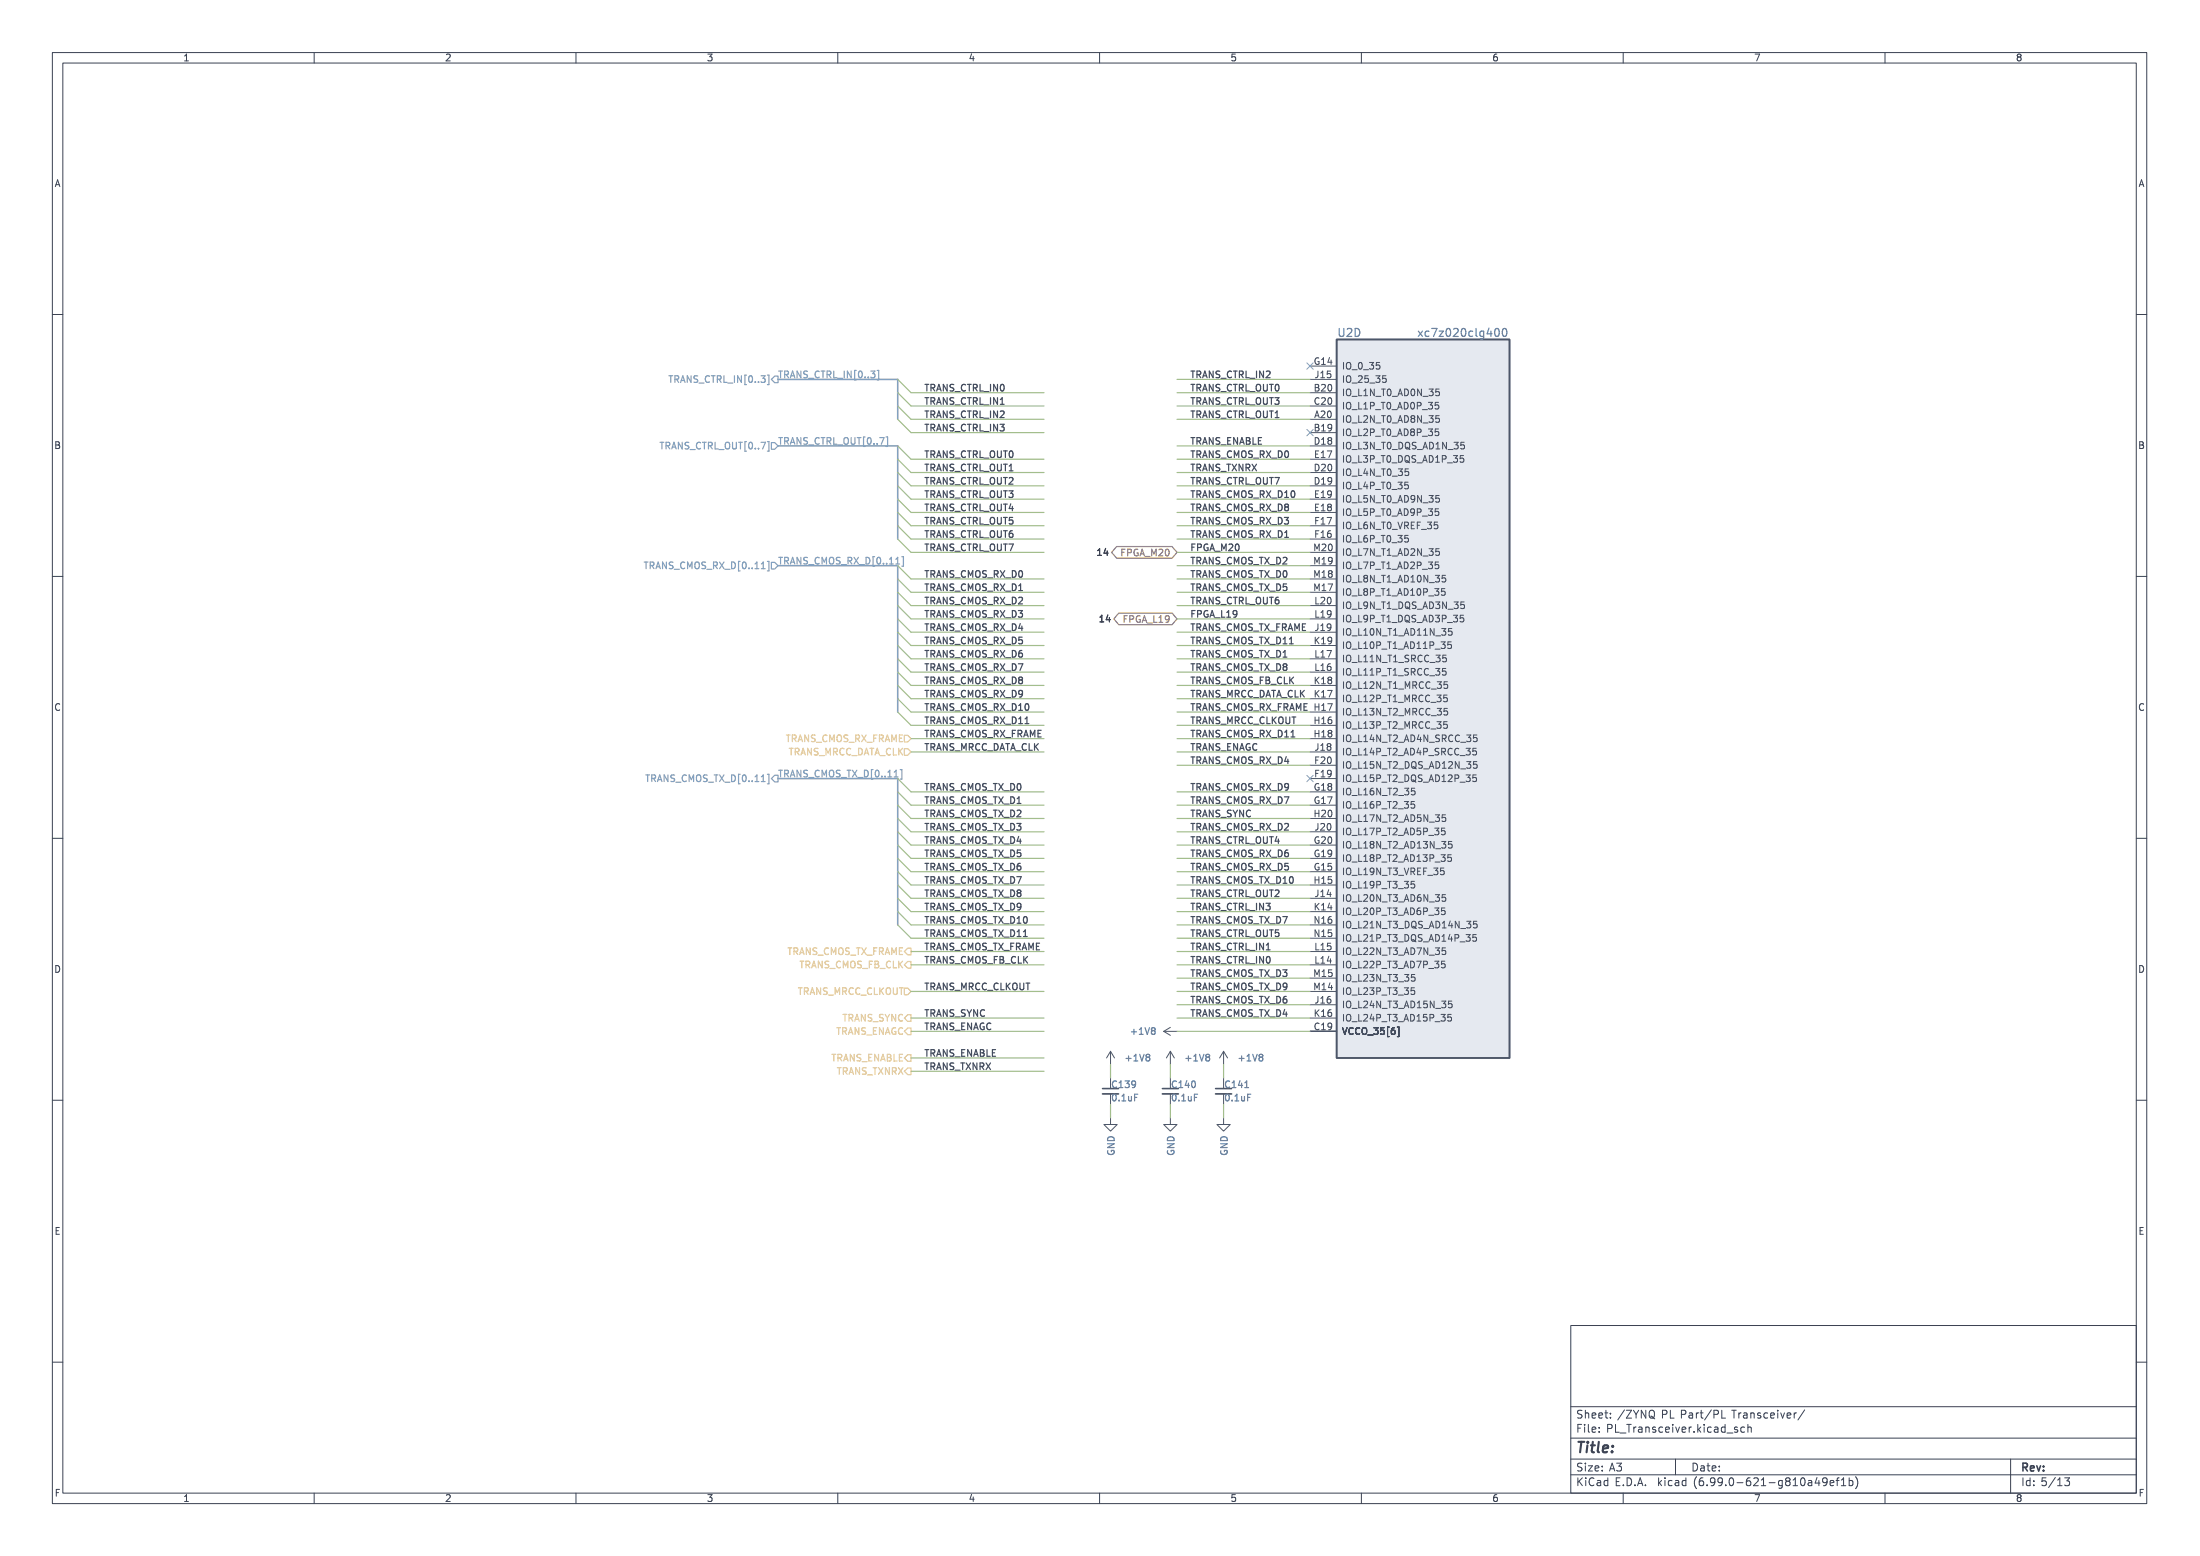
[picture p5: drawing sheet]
<svg xmlns="http://www.w3.org/2000/svg" width="420mm" height="297mm" viewBox="0 0 420 297" stroke-linecap="round" stroke-linejoin="round" font-family="sans-serif">
<g fill="none" stroke="#3b4252" stroke-width=".19">
<path d="M10 10h400v277h-400zM12 12h396v273h-396zM60 10v2M110 10v2M160 10v2M210 10v2M260 10v2M310 10v2M360 10v2M10 60h2M408 60h2M10 110h2"/>
<path d="M408 110h2M10 160h2M408 160h2M10 210h2M408 210h2M300 253h108v32h-108zM10 260h2M300 278.5h108M300 274.5h108M300 268.5h108M308.7 279.3h1l-.5 .6M309.4 279.9l.3 .3v.3l-.3 .3"/>
<path d="M320 278.5v3M329.8 273.6h1.2M331.8 272.5l-.3-.1-.3 .2 .1 .2 .5 .2v.3h-.6M333.2 272.5l-.5-.1-.2 .3 .1 .6h.6M333.8 272.6l.2-.2 .4 .1 .1 .9M333.8 271.9v1.5M337.4 269.7l.2 .1M337.6 270.6l-.2 .1M338.2 270.2l.7-.1-.1-.3-.4-.1-.2 .2v.7h.6M339.5 269.2v.2M339.5 269.7v1M340.1 269.7l.3 1 .4-1"/>
<path d="M341.3 270.2l.7-.1-.1-.3-.4-.1-.2 .2 .1 .7h.5M342.7 269.7v1M343.1 269.7l-.3 .1-.1 .2M344.7 269.1l-1.3 2M384 278.5v6.5M408 260h2M60 285v2M110 285v2M160 285v2M210 285v2M260 285v2M300 281.5h108"/>
<path d="M310 285v2M345.4 282.7h.5l.1 .9M346 283h-.5a.29 .29 0 0 0-.2 .3 .29 .29 0 0 0 .2 .3l.5-.1M347 282l-.3 1.1h.9M347.4 282.6v1M348.9 282.8l-.2 .2h-.5l-.1-.2 .1-.6 .5-.1 .2 .2a.99 .99 0 0 1-.4 1.3h-.3M349.5 283.1l.7-.1v-.3l-.5-.1-.2 .2 .1 .7h.6M350.7 282.6h.5M351.2 282.1l-.3 .2v1.3M351.7 283.6h.8M351.7 282.5l.4-.4v1.5M353.2 282.7l.4-.1 .3 .3-.2 .6h-.5"/>
<path d="M353.2 282.1v1.5M354.4 281.9a1.73 1.73 0 0 1 0 2.3M360 285v2M393 283.6h.8M394.3 282.1h.9l-.5 .6 .5 .1v.7l-.2 .1-.7-.1"/>
</g>
<g fill="none" stroke="#4c566a" stroke-width=".19">
<path d="M250.2 75h5.1M250.2 77.5h5.1M250.2 69.9h5.1M250.2 72.4h5.1M250.2 80h5.1M250.2 82.6h5.1M250.2 85.1h5.1M250.2 92.7h5.1M250.2 90.2h5.1M250.2 87.7h5.1M250.2 97.8h5.1M250.2 95.3h5.1"/>
<path d="M250.2 102.9h5.1M250.2 100.4h5.1M250.2 118.1h5.1M250.2 115.6h5.1M250.2 113.1h5.1M250.2 110.5h5.1M250.2 108h5.1M250.2 105.4h5.1M250.2 138.5h5.1M250.2 135.9h5.1M250.2 120.7h5.1M250.2 133.4h5.1"/>
<path d="M250.2 130.8h5.1M250.2 123.2h5.1M250.2 128.3h5.1M250.2 125.8h5.1M250.2 148.6h5.1M250.2 146.1h5.1M250.2 153.7h5.1M250.2 151.2h5.1M250.2 141h5.1M250.2 156.2h5.1M250.2 143.5h5.1M250.2 158.8h5.1"/>
<path d="M250.2 166.4h5.1M250.2 163.9h5.1M250.2 161.3h5.1M250.2 168.9h5.1M250.2 171.5h5.1M250.2 174h5.1M250.2 179.1h5.1M250.2 176.6h5.1M222.2 196.9h2.6M222.2 196.9l1.3 .7M223.5 196.1l-1.3 .8M250.2 196.9h5.1"/>
<path d="M250.2 191.8h5.1M250.2 194.3h5.1M250.2 184.2h5.1M250.2 181.6h5.1M250.2 189.3h5.1M250.2 186.7h5.1M212.1 213.4v1.3h1.3l-1.3 1.2-1.3-1.2h1.3M212.1 200.7l-.8 1.3M212.1 200.7v2.5M212.1 200.7l.8 1.3M223.5 213.4v1.3h1.3l-1.3 1.2-1.3-1.2h1.3M223.5 200.7l-.7 1.3"/>
<path d="M223.5 200.7v2.5M223.5 200.7l.8 1.3M233.7 213.4v1.3h1.2l-1.2 1.2-1.3-1.2h1.3M233.7 200.7l-.8 1.3M233.7 200.7v2.5M233.7 200.7l.7 1.3"/>
</g>
<path d="M210.6 208.8h3M222 208.8h3M232.2 208.8h3" fill="none" stroke="#4c566a" stroke-width=".33"/>
<path d="M255.3 64.8h33v137.2h-33zM210.6 207.8h3M222 207.8h3M232.2 207.8h3" fill="none" stroke="#4c566a" stroke-width=".3"/>
<path d="M255.3 64.8h33v137.2h-33z" fill="#e5e9f0" stroke="#e5e9f0" stroke-width=".19"/>
<g fill="none" stroke="#434c5e" stroke-width=".19">
<path d="M264.1 71.7h.6M264.5 72.2l.3 .3v.3l-.3 .2M274.1 76.8h.6M274.2 79.4h.7M274.2 77.3h.3l.3 .2-.1 .5-.5 .1M274.2 74.3h.7M274.4 79.8h.3l.2 .3v.4l-.5 .1M274.4 74.8h.3l.2 .2v.4l-.5 .1M268.3 92.1h.6M268.4 89.5h.6M268.7 92.5l.3 .3v.3l-.3 .2M268.8 90l.2 .2v.3l-.2 .3"/>
<path d="M274.1 81.9h.6M274.1 97.1h.6M274.2 82.4h.3l.3 .2-.1 .4-.5 .2M274.2 97.6h.3l.3 .3-.1 .4-.5 .1M274.2 94.6h.7M274.4 95.1h.3l.2 .2v.4l-.5 .2M278.9 87h.6M279 84.4h.6M279 87.5h.3l.3 .2-.1 .4-.5 .1M279.1 84.9h.3l.3 .3-.1 .4-.5 .1M268.3 102.2h.6M268.7 102.7l.3 .2v.3l-.3 .3"/>
<path d="M274.1 107.3h.6M274.2 107.8h.3l.3 .2-.1 .4-.5 .2M274.2 104.8h.7M274.4 105.2h.3l.2 .3v.4l-.5 .1M275.3 112.9h.5l.2 .2-.1 .5h-.6M275.3 112.4h.6M275.5 109.8h.6M275.6 110.3h.3l.2 .3-.1 .4-.4 .1M277.3 120h-.6l-.1 .6 .2-.1h.4l.1 .2v.4l-.2 .2-.5-.2M278.9 117.5h.6M279 117.9h.3l.3 .3-.1 .4-.5 .1M279 114.9h.6"/>
<path d="M279.1 115.4h.3l.3 .2-.1 .5-.5 .1M275.5 127.6h.6M275.6 125.1h.6M275.6 128.1h.3l.3 .2-.1 .5-.5 .1M275.7 125.6h.3l.2 .2v.4l-.5 .1M275.8 137.8h.6M275.8 132.7h.6M275.8 135.2h.6M275.8 130.2h.6M275.9 138.3h.3l.2 .2v.4l-.5 .1M275.9 133.2h.3l.2 .2v.4l-.5 .2M275.9 135.7h.3l.3 .3-.1 .4-.5 .1"/>
<path d="M275.9 130.6h.3l.3 .3-.1 .5h-.5M277.1 122.5h-.6v.6l.2-.1 .4 .1 .1 .2-.1 .4-.1 .1-.5-.1M269.5 153h.6M269.6 150.5h.6M269.7 153.5h.3l.2 .2-.1 .5-.4 .1M269.7 151h.3l.3 .2-.1 .4-.5 .1M275.3 158.1h.6M275.3 158.6h.5l.2 .2-.1 .5h-.6M275.5 155.6h.6M275.6 156h.3l.2 .3-.1 .5h-.4M281.3 143.4l.4-.1 .3 .3-.1 .5h-.6M281.3 142.9h.6"/>
<path d="M281.4 140.3h.6M281.6 140.8h.3l.2 .2-.1 .5-.4 .1M281.9 147.9h-.6v.6l.1-.1 .5 .1 .1 .2-.1 .4-.2 .1-.4-.1M282 145.4h-.6v.6l.2-.1h.4l.1 .2-.1 .4-.1 .2-.5-.2M269.5 168.3h.6M269.7 168.7h.3l.2 .3-.1 .4-.4 .1M275.2 165.7h.6M275.3 173.9l.5-.1 .2 .3-.1 .4h-.6M275.3 173.3h.6M275.5 170.8h.6M275.6 166.2l.2 .2v.3l-.2 .3M275.6 171.3h.3l.2 .2-.1 .5-.4 .1"/>
<path d="M277.1 163.2h-.6v.6l.2-.1h.4l.1 .2-.1 .4-.1 .1-.5-.1M277.3 160.6h-.6l-.1 .6 .2-.1 .4 .1 .1 .2v.4l-.2 .1-.5-.1M281.9 178.4h-.6v.6l.1-.1 .5 .1 .1 .1-.1 .5-.2 .1-.4-.1M282 175.9h-.6v.6l.2-.1h.4l.1 .2-.1 .4-.1 .1-.5-.1M266.9 196.1h.3v1.8h-.3M269.5 188.6h.6M269.6 186h.6M269.7 189.1h.3l.2 .2-.1 .4-.4 .1M269.7 186.5h.3l.3 .3-.1 .4-.5 .1M275.3 184h.5l.2 .2-.1 .5h-.6M275.3 183.5h.6M275.5 181h.6"/>
<path d="M275.6 181.4h.3l.2 .3-.1 .5h-.4M277.1 193.7h-.6v.6l.2-.2 .4 .1 .1 .2-.1 .4-.1 .1-.5-.1M277.3 191.1h-.6l-.1 .6 .2-.1 .4 .1 .1 .1v.5l-.2 .1-.5-.1"/>
</g>
<path d="M270.9 63.2l.8 1M271.7 63.2l-.8 1M287.1 62.8l.2-.1a.81 .81 0 0 1 .5 .8 .81 .81 0 0 1-.5 .7l-.2-.1-.2-.5z" fill="none" stroke="#5e81ac" stroke-width=".23"/>
<path d="M172.7 142.9h.7l.6 .6-.6 .7h-.7zM172.7 140.4h.7l.6 .6-.6 .6h-.7zM172.7 188.6h.7l.6 .7-.6 .6h-.7zM173.4 183.6h.6v1.2h-.6l-.7-.6zM173.4 193.7h.6v1.3h-.6l-.7-.7zM173.4 196.3h.6v1.2h-.6l-.7-.6zM173.4 181h.6v1.3h-.6l-.7-.7zM173.4 201.3h.6v1.3h-.6l-.7-.6zM173.4 203.9h.6v1.2h-.6l-.7-.6z" fill="none" stroke="#ebcb8b" stroke-width=".23"/>
<path d="M127.7 71.7h.8M148 71.8h.6v1.3h-.6l-.7-.7zM167.5 70.7h.3v1.8h-.3M147.3 84.5h.7l.6 .6-.6 .7h-.7zM169.2 83.4h.3v1.8h-.3M123 107.3h.8M123.4 107.3v1.3M147.3 107.4h.7l.6 .6-.6 .6h-.7zM172.2 106.3h.3v1.8h-.3M123.3 147.9h.8M148 148h.6v1.3h-.6l-.7-.7zM171.9 146.9h.3v1.8h-.3" fill="none" stroke="#81a1c1" stroke-width=".23"/>
<path d="M213.3 104.3h10.5l1 1.1-1 1.2h-10.5l-1-1.2zM213.7 117h10.1l1 1.1-1 1.2h-10.1l-1-1.2z" fill="none" stroke="#bf616a" stroke-width=".23"/>
<path d="M148.6 72.4h22.8v7.6M148.6 85.1h22.8v17.8M148.6 108h22.8v27.9M148.6 148.6h22.8v28" fill="none" stroke="#81a1c1" stroke-width=".3"/>
<g fill="none" stroke="#a3be8c" stroke-width=".23">
<path d="M171.4 72.4l2.6 2.6h25.4M171.4 75l2.6 2.5h25.4M171.4 77.5l2.6 2.5h25.4M224.8 75h25.4M224.8 77.5h25.4M224.8 72.4h25.4M171.4 90.2l2.6 2.5h25.4M171.4 97.8l2.6 2.6h25.4M171.4 95.3l2.6 2.5h25.4M171.4 92.7l2.6 2.6h25.4M171.4 87.7l2.6 2.5h25.4M171.4 80l2.6 2.6h25.4"/>
<path d="M171.4 85.1l2.6 2.6h25.4M224.8 92.7h25.4M224.8 97.8h25.4M224.8 95.3h25.4M224.8 90.2h25.4M224.8 87.7h25.4M224.8 80h25.4M224.8 85.1h25.4M171.4 108l2.6 2.5h25.4M171.4 113.1l2.6 2.5h25.4M171.4 115.6l2.6 2.5h25.4M171.4 102.9l2.6 2.5h25.4"/>
<path d="M171.4 100.4l2.6 2.5h25.4M171.4 118.1l2.6 2.6h25.4M171.4 110.5l2.6 2.6h25.4M224.8 110.5h25.4M224.8 115.6h25.4M224.8 118.1h25.4M224.8 100.4h25.4M224.8 105.4h25.4M224.8 102.9h25.4M224.8 113.1h25.4M224.8 108h25.4M171.4 133.4l2.6 2.5h25.4"/>
<path d="M171.4 130.8l2.6 2.6h25.4M171.4 128.3l2.6 2.5h25.4M171.4 135.9l2.6 2.6h25.4M171.4 120.7l2.6 2.5h25.4M171.4 123.2l2.6 2.6h25.4M171.4 125.8l2.6 2.5h25.4M224.8 135.9h25.4M224.8 133.4h25.4M224.8 130.8h25.4M224.8 138.5h25.4M224.8 120.7h25.4M224.8 123.2h25.4"/>
<path d="M224.8 125.8h25.4M224.8 128.3h25.4M171.4 156.2l2.6 2.6h25.4M171.4 151.2l2.6 2.5h25.4M171.4 153.7l2.6 2.5h25.4M171.4 158.8l2.6 2.5h25.4M171.4 148.6l2.6 2.6h25.4M174 143.5h25.4M174 141h25.4M224.8 158.8h25.4M224.8 153.7h25.4M224.8 156.2h25.4"/>
<path d="M224.8 151.2h25.4M224.8 143.5h25.4M224.8 141h25.4M224.8 146.1h25.4M171.4 161.3l2.6 2.6h25.4M171.4 163.9l2.6 2.5h25.4M171.4 171.5l2.6 2.5h25.4M171.4 168.9l2.6 2.6h25.4M171.4 166.4l2.6 2.5h25.4M171.4 176.6l2.6 2.5h25.4M171.4 174l2.6 2.6h25.4M224.8 163.9h25.4"/>
<path d="M224.8 161.3h25.4M224.8 166.4h25.4M224.8 174h25.4M224.8 171.5h25.4M224.8 168.9h25.4M224.8 179.1h25.4M224.8 176.6h25.4M174 196.9h25.4M174 181.6h25.4M174 184.2h25.4M174 194.3h25.4M174 189.3h25.4"/>
<path d="M224.8 196.9h25.4M224.8 181.6h25.4M224.8 184.2h25.4M224.8 194.3h25.4M224.8 191.8h25.4M224.8 186.7h25.4M224.8 189.3h25.4M174 204.5h25.4M174 202h25.4M212.1 203.2v2.6M212.1 210.9v2.5M223.5 203.2v2.6"/>
<path d="M223.5 210.9v2.5M233.7 203.2v2.6M233.7 210.9v2.5"/>
</g>
<path d="M249.6 69.3l1.2 1.2M250.8 69.3l-1.2 1.2M249.6 82l1.2 1.2M250.8 82l-1.2 1.2M249.6 148l1.2 1.2M250.8 148l-1.2 1.2" fill="none" stroke="#81a1c1" stroke-width=".19"/>
<text font-size="2.8" fill="#3b4252" x="301" y="277.3">Title:</text>
<g font-size="2.1" fill="#5e81ac">
<text x="255.6" y="64.3">U2D</text>
<text x="272" y="64.3">xc7z020clg400</text>
</g>
<g font-size="2.1" fill="#3b4252">
<text x="301" y="273.5">File: PL_Transceiver.kicad_sch</text>
<text x="301" y="270.8">Sheet: /ZYNQ PL Part/PL Transceiver/</text>
<text x="301" y="280.9">Size: A3</text>
<text x="323" y="280.9">Date:</text>
<text x="386" y="280.9">Rev:</text>
<text x="301" y="283.7">KiCad E.D.A. kicad (6.99.0-621-g810a49ef1b)</text>
<text x="386" y="283.7">Id: 5/13</text>
</g>
<g font-size="1.8" fill="#3b4252">
<text x="35" y="11.7">1</text>
<text x="85" y="11.7">2</text>
<text x="135" y="11.7">3</text>
<text x="185" y="11.7">4</text>
<text x="235" y="11.7">5</text>
<text x="285" y="11.7">6</text>
<text x="335" y="11.7">7</text>
<text x="385" y="11.7">8</text>
<text x="10.3" y="35.7">A</text>
<text x="408.3" y="35.7">A</text>
<text x="10.3" y="85.7">B</text>
<text x="408.3" y="85.7">B</text>
<text x="10.3" y="135.7">C</text>
<text x="408.3" y="135.7">C</text>
<text x="10.3" y="185.7">D</text>
<text x="408.3" y="185.7">D</text>
<text x="10.4" y="235.7">E</text>
<text x="408.4" y="235.7">E</text>
<text x="10.4" y="285.7">F</text>
<text x="35" y="286.7">1</text>
<text x="85" y="286.7">2</text>
<text x="135" y="286.7">3</text>
<text x="185" y="286.7">4</text>
<text x="235" y="286.7">5</text>
<text x="285" y="286.7">6</text>
<text x="335" y="286.7">7</text>
<text x="385" y="286.7">8</text>
<text x="408.4" y="285.7">F</text>
</g>
<g font-size="1.8" fill="#434c5e">
<text x="251.1" y="69.6">G14</text>
<text x="256.3" y="70.5">IO_0_35</text>
<text x="176.5" y="74.7">TRANS_CTRL_IN0</text>
<text x="176.5" y="77.2">TRANS_CTRL_IN1</text>
<text x="227.3" y="74.7">TRANS_CTRL_OUT0</text>
<text x="227.3" y="72.2">TRANS_CTRL_IN2</text>
<text x="227.3" y="77.2">TRANS_CTRL_OUT3</text>
<text x="251.1" y="74.7">B20</text>
<text x="251.1" y="77.3">C20</text>
<text x="251.3" y="72.2">J15</text>
<text x="256.3" y="75.6">IO_L1N_T0_AD0N_35</text>
<text x="256.3" y="73.1">IO_25_35</text>
<text x="176.5" y="79.8">TRANS_CTRL_IN2</text>
<text x="176.5" y="82.3">TRANS_CTRL_IN3</text>
<text x="227.3" y="79.8">TRANS_CTRL_OUT1</text>
<text x="251.1" y="79.8">A20</text>
<text x="251.1" y="82.3">B19</text>
<text x="256.3" y="80.7">IO_L2N_T0_AD8N_35</text>
<text x="256.3" y="83.2">IO_L2P_T0_AD8P_35</text>
<text x="256.3" y="78.1">IO_L1P_T0_AD0P_35</text>
<text x="176.5" y="87.4">TRANS_CTRL_OUT0</text>
<text x="176.5" y="89.9">TRANS_CTRL_OUT1</text>
<text x="227.3" y="84.9">TRANS_ENABLE</text>
<text x="227.3" y="89.9">TRANS_TXNRX</text>
<text x="227.3" y="87.4">TRANS_CMOS_RX_D0</text>
<text x="251.1" y="84.9">D18</text>
<text x="251.1" y="90">D20</text>
<text x="251.2" y="87.4">E17</text>
<text x="256.3" y="85.8">IO_L3N_T0_DQS_AD1N_35</text>
<text x="256.3" y="88.3">IO_L3P_T0_DQS_AD1P_35</text>
<text x="176.5" y="92.5">TRANS_CTRL_OUT2</text>
<text x="176.5" y="95">TRANS_CTRL_OUT3</text>
<text x="227.3" y="95">TRANS_CMOS_RX_D10</text>
<text x="227.3" y="92.5">TRANS_CTRL_OUT7</text>
<text x="251.1" y="92.5">D19</text>
<text x="251.2" y="95">E19</text>
<text x="256.3" y="93.4">IO_L4P_T0_35</text>
<text x="256.3" y="90.8">IO_L4N_T0_35</text>
<text x="256.3" y="95.9">IO_L5N_T0_AD9N_35</text>
<text x="176.5" y="97.6">TRANS_CTRL_OUT4</text>
<text x="176.5" y="100.1">TRANS_CTRL_OUT5</text>
<text x="227.3" y="100.1">TRANS_CMOS_RX_D3</text>
<text x="227.3" y="97.6">TRANS_CMOS_RX_D8</text>
<text x="251.2" y="97.6">E18</text>
<text x="251.2" y="100.1">F17</text>
<text x="256.3" y="98.5">IO_L5P_T0_AD9P_35</text>
<text x="256.3" y="101">IO_L6N_T0_VREF_35</text>
<text x="176.5" y="102.6">TRANS_CTRL_OUT6</text>
<text x="176.5" y="105.2">TRANS_CTRL_OUT7</text>
<text x="227.3" y="102.6">TRANS_CMOS_RX_D1</text>
<text x="227.3" y="107.7">TRANS_CMOS_TX_D2</text>
<text x="227.3" y="105.2">FPGA_M20</text>
<text x="251" y="107.7">M19</text>
<text x="251" y="105.2">M20</text>
<text x="251.2" y="102.7">F16</text>
<text x="256.3" y="103.5">IO_L6P_T0_35</text>
<text x="256.3" y="106.1">IO_L7N_T1_AD2N_35</text>
<text x="176.5" y="112.8">TRANS_CMOS_RX_D1</text>
<text x="176.5" y="110.3">TRANS_CMOS_RX_D0</text>
<text x="227.3" y="110.3">TRANS_CMOS_TX_D0</text>
<text x="227.3" y="112.8">TRANS_CMOS_TX_D5</text>
<text x="251" y="112.8">M17</text>
<text x="251" y="110.3">M18</text>
<text x="256.3" y="113.7">IO_L8P_T1_AD10P_35</text>
<text x="256.3" y="111.2">IO_L8N_T1_AD10N_35</text>
<text x="256.3" y="108.6">IO_L7P_T1_AD2P_35</text>
<text x="176.5" y="115.3">TRANS_CMOS_RX_D2</text>
<text x="176.5" y="117.9">TRANS_CMOS_RX_D3</text>
<text x="227.3" y="117.9">FPGA_L19</text>
<text x="227.3" y="115.3">TRANS_CTRL_OUT6</text>
<text x="251.2" y="117.9">L19</text>
<text x="251.2" y="115.4">L20</text>
<text x="256.3" y="118.8">IO_L9P_T1_DQS_AD3P_35</text>
<text x="256.3" y="116.2">IO_L9N_T1_DQS_AD3N_35</text>
<text x="176.5" y="125.5">TRANS_CMOS_RX_D6</text>
<text x="176.5" y="123">TRANS_CMOS_RX_D5</text>
<text x="176.5" y="120.4">TRANS_CMOS_RX_D4</text>
<text x="227.3" y="120.4">TRANS_CMOS_TX_FRAME J19</text>
<text x="227.3" y="123">TRANS_CMOS_TX_D11</text>
<text x="227.3" y="125.5">TRANS_CMOS_TX_D1</text>
<text x="251.1" y="123">K19</text>
<text x="251.2" y="125.5">L17</text>
<text x="256.3" y="121.3">IO_L10N_T1_AD11N_35</text>
<text x="256.3" y="123.9">IO_L10P_T1_AD11P_35</text>
<text x="176.5" y="128">TRANS_CMOS_RX_D7</text>
<text x="176.5" y="130.6">TRANS_CMOS_RX_D8</text>
<text x="227.3" y="128">TRANS_CMOS_TX_D8</text>
<text x="227.3" y="130.6">TRANS_CMOS_FB_CLK</text>
<text x="251.1" y="130.6">K18</text>
<text x="251.2" y="128.1">L16</text>
<text x="256.3" y="131.5">IO_L12N_T1_MRCC_35</text>
<text x="256.3" y="128.9">IO_L11P_T1_SRCC_35</text>
<text x="256.3" y="126.4">IO_L11N_T1_SRCC_35</text>
<text x="176.5" y="133.1">TRANS_CMOS_RX_D9</text>
<text x="176.5" y="135.7">TRANS_CMOS_RX_D10</text>
<text x="227.3" y="133.1">TRANS_MRCC_DATA_CLK</text>
<text x="227.3" y="135.7">TRANS_CMOS_RX_FRAME H17</text>
<text x="251.1" y="133.1">K17</text>
<text x="256.3" y="136.6">IO_L13N_T2_MRCC_35</text>
<text x="256.3" y="134">IO_L12P_T1_MRCC_35</text>
<text x="176.5" y="140.7">TRANS_CMOS_RX_FRAME</text>
<text x="176.5" y="143.3">TRANS_MRCC_DATA_CLK</text>
<text x="176.5" y="138.2">TRANS_CMOS_RX_D11</text>
<text x="227.3" y="140.7">TRANS_CMOS_RX_D11</text>
<text x="227.3" y="143.3">TRANS_ENAGC</text>
<text x="227.3" y="138.2">TRANS_MRCC_CLKOUT</text>
<text x="251.1" y="138.2">H16</text>
<text x="251.1" y="140.8">H18</text>
<text x="251.3" y="143.3">J18</text>
<text x="256.3" y="139.1">IO_L13P_T2_MRCC_35</text>
<text x="256.3" y="141.6">IO_L14N_T2_AD4N_SRCC_35</text>
<text x="227.3" y="145.8">TRANS_CMOS_RX_D4</text>
<text x="251.2" y="148.4">F19</text>
<text x="251.2" y="145.8">F20</text>
<text x="256.3" y="149.3">IO_L15P_T2_DQS_AD12P_35</text>
<text x="256.3" y="146.7">IO_L15N_T2_DQS_AD12N_35</text>
<text x="256.3" y="144.2">IO_L14P_T2_AD4P_SRCC_35</text>
<text x="176.5" y="150.9">TRANS_CMOS_TX_D0</text>
<text x="176.5" y="156">TRANS_CMOS_TX_D2</text>
<text x="176.5" y="153.4">TRANS_CMOS_TX_D1</text>
<text x="227.3" y="153.4">TRANS_CMOS_RX_D7</text>
<text x="227.3" y="156">TRANS_SYNC</text>
<text x="227.3" y="150.9">TRANS_CMOS_RX_D9</text>
<text x="251.1" y="153.5">G17</text>
<text x="251.1" y="150.9">G18</text>
<text x="251.1" y="156">H20</text>
<text x="256.3" y="154.3">IO_L16P_T2_35</text>
<text x="256.3" y="151.8">IO_L16N_T2_35</text>
<text x="176.5" y="161.1">TRANS_CMOS_TX_D4</text>
<text x="176.5" y="158.5">TRANS_CMOS_TX_D3</text>
<text x="227.3" y="161.1">TRANS_CTRL_OUT4</text>
<text x="227.3" y="158.5">TRANS_CMOS_RX_D2</text>
<text x="251.1" y="161.1">G20</text>
<text x="251.3" y="158.5">J20</text>
<text x="256.3" y="162">IO_L18N_T2_AD13N_35</text>
<text x="256.3" y="156.9">IO_L17N_T2_AD5N_35</text>
<text x="256.3" y="159.4">IO_L17P_T2_AD5P_35</text>
<text x="176.5" y="166.1">TRANS_CMOS_TX_D6</text>
<text x="176.5" y="163.6">TRANS_CMOS_TX_D5</text>
<text x="227.3" y="163.6">TRANS_CMOS_RX_D6</text>
<text x="227.3" y="166.1">TRANS_CMOS_RX_D5</text>
<text x="251.1" y="166.2">G15</text>
<text x="251.1" y="163.6">G19</text>
<text x="256.3" y="167">IO_L19N_T3_VREF_35</text>
<text x="256.3" y="164.5">IO_L18P_T2_AD13P_35</text>
<text x="176.5" y="168.7">TRANS_CMOS_TX_D7</text>
<text x="176.5" y="171.2">TRANS_CMOS_TX_D8</text>
<text x="176.5" y="173.8">TRANS_CMOS_TX_D9</text>
<text x="227.3" y="173.8">TRANS_CTRL_IN3</text>
<text x="227.3" y="168.7">TRANS_CMOS_TX_D10</text>
<text x="227.3" y="171.2">TRANS_CTRL_OUT2</text>
<text x="251.1" y="168.7">H15</text>
<text x="251.1" y="173.8">K14</text>
<text x="251.3" y="171.2">J14</text>
<text x="256.3" y="169.6">IO_L19P_T3_35</text>
<text x="256.3" y="172.1">IO_L20N_T3_AD6N_35</text>
<text x="176.5" y="178.8">TRANS_CMOS_TX_D11</text>
<text x="176.5" y="176.3">TRANS_CMOS_TX_D10</text>
<text x="227.3" y="176.3">TRANS_CMOS_TX_D7</text>
<text x="227.3" y="178.8">TRANS_CTRL_OUT5</text>
<text x="251.1" y="178.9">N15</text>
<text x="251.1" y="176.3">N16</text>
<text x="256.3" y="174.7">IO_L20P_T3_AD6P_35</text>
<text x="256.3" y="179.7">IO_L21P_T3_DQS_AD14P_35</text>
<text x="256.3" y="177.2">IO_L21N_T3_DQS_AD14N_35</text>
<text x="176.5" y="181.4">TRANS_CMOS_TX_FRAME</text>
<text x="176.5" y="183.9">TRANS_CMOS_FB_CLK</text>
<text x="227.3" y="183.9">TRANS_CTRL_IN0</text>
<text x="227.3" y="181.4">TRANS_CTRL_IN1</text>
<text x="251.2" y="183.9">L14</text>
<text x="251.2" y="181.4">L15</text>
<text x="256.3" y="184.8">IO_L22P_T3_AD7P_35</text>
<text x="256.3" y="182.3">IO_L22N_T3_AD7N_35</text>
<text x="176.5" y="189">TRANS_MRCC_CLKOUT</text>
<text x="227.3" y="191.5">TRANS_CMOS_TX_D6</text>
<text x="227.3" y="186.5">TRANS_CMOS_TX_D3</text>
<text x="227.3" y="189">TRANS_CMOS_TX_D9</text>
<text x="251" y="189">M14</text>
<text x="251" y="186.5">M15</text>
<text x="251.3" y="191.6">J16</text>
<text x="256.3" y="189.9">IO_L23P_T3_35</text>
<text x="256.3" y="187.4">IO_L23N_T3_35</text>
<text x="176.5" y="196.6">TRANS_ENAGC</text>
<text x="176.5" y="194.1">TRANS_SYNC</text>
<text x="227.3" y="194.1">TRANS_CMOS_TX_D4</text>
<text x="251.1" y="196.6">C19</text>
<text x="251.1" y="194.1">K16</text>
<text x="256.3" y="197.5">VCCO_35[6]</text>
<text x="256.3" y="192.4">IO_L24N_T3_AD15N_35</text>
<text x="256.3" y="195">IO_L24P_T3_AD15P_35</text>
<text x="176.5" y="201.7">TRANS_ENABLE</text>
<text x="176.5" y="204.2">TRANS_TXNRX</text>
</g>
<g font-size="1.8" fill="#81a1c1">
<text x="128.5" y="73.1">TRANS_CTRL_IN[0..3]</text>
<text x="148.6" y="72.2">TRANS_CTRL_IN[0..3]</text>
<text x="126.6" y="85.8">TRANS_CTRL_OUT[0..7]</text>
<text x="148.6" y="84.9">TRANS_CTRL_OUT[0..7]</text>
<text x="148.6" y="107.7">TRANS_CMOS_RX_D[0..11]</text>
<text x="124" y="108.6">TRANS_CMOS_RX_D[0..11]</text>
<text x="124.2" y="149.3">TRANS_CMOS_TX_D[0..11]</text>
<text x="148.6" y="148.4">TRANS_CMOS_TX_D[0..11]</text>
</g>
<g font-size="1.8">
<text x="209.6" y="106.1">14</text>
<text x="210" y="118.8">14</text>
</g>
<g font-size="1.8" fill="#bf616a">
<text x="214.2" y="106.2">FPGA_M20</text>
<text x="214.6" y="118.9">FPGA_L19</text>
</g>
<g font-size="1.8" fill="#ebcb8b">
<text x="149.5" y="141.6">TRANS_CMOS_RX_FRAME</text>
<text x="149.7" y="144.2">TRANS_MRCC_DATA_CLK</text>
<text x="149.7" y="182.3">TRANS_CMOS_TX_FRAME</text>
<text x="152.3" y="184.8">TRANS_CMOS_FB_CLK</text>
<text x="151.9" y="189.9">TRANS_MRCC_CLKOUT</text>
<text x="159.2" y="197.5">TRANS_ENAGC</text>
<text x="160.6" y="195">TRANS_SYNC</text>
<text x="158.3" y="202.6">TRANS_ENABLE</text>
<text x="159.5" y="205.1">TRANS_TXNRX</text>
</g>
<g font-size="1.8" fill="#5e81ac">
<text x="216.2" y="197.5">+1V8</text>
<text x="215.2" y="202.6">+1V8</text>
<text x="226.6" y="202.6">+1V8</text>
<text x="236.8" y="202.6">+1V8</text>
<text x="212.5" y="207.7">C139</text>
<text x="224" y="207.7">C140</text>
<text x="234.1" y="207.7">C141</text>
<text x="212.5" y="210.2">0.1uF</text>
<text x="224" y="210.2">0.1uF</text>
<text x="234.1" y="210.2">0.1uF</text>
<text x="212.9" y="220.7" transform="rotate(-90 212.9 220.7)">GND</text>
<text x="224.3" y="220.7" transform="rotate(-90 224.3 220.7)">GND</text>
<text x="234.4" y="220.7" transform="rotate(-90 234.4 220.7)">GND</text>
</g>
</svg>
